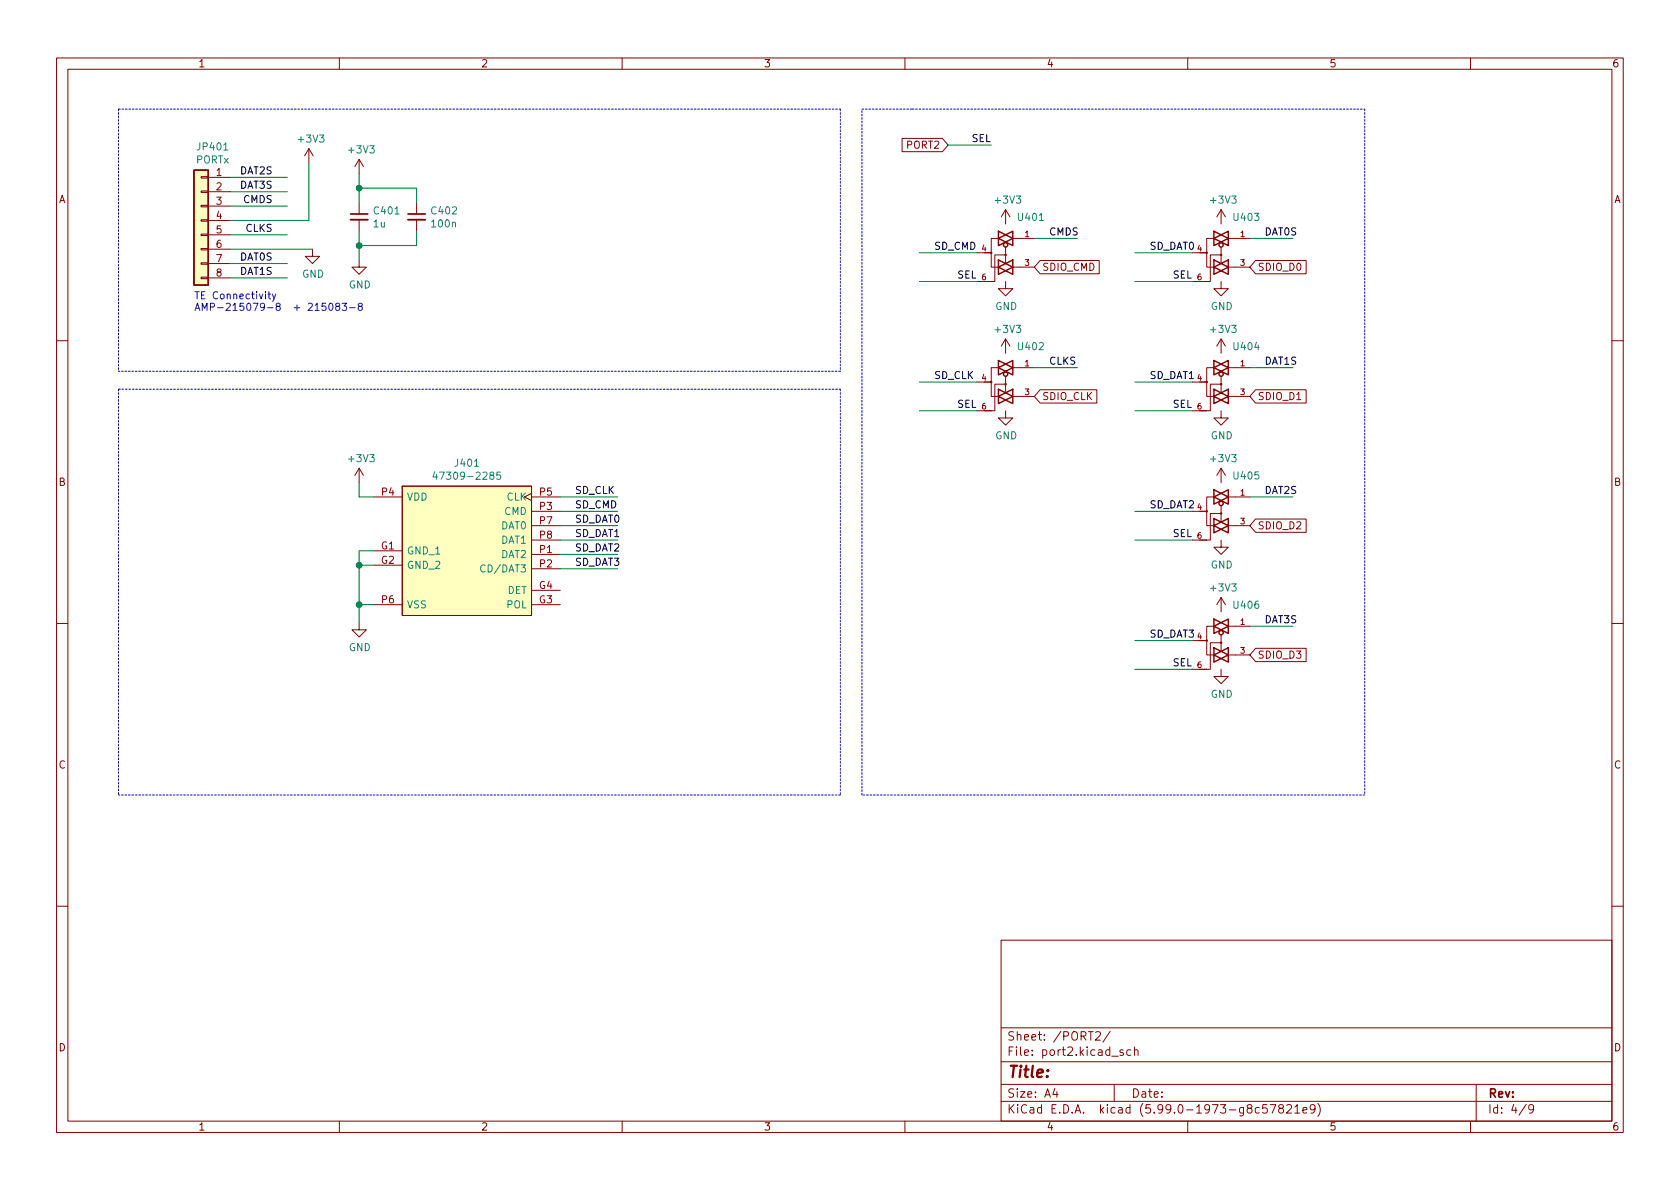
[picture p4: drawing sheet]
<svg xmlns="http://www.w3.org/2000/svg" width="297mm" height="210mm" viewBox="0 0 297 210" stroke-linecap="round" stroke-linejoin="round" font-family="sans-serif">
<g fill="none" stroke="#840000" stroke-width=".18">
<path d="M10 10.2h277v190.1h-277zM12 12.2h273v186.1h-273zM60 10.2v2M110 10.2v2M160 10.2v2M210 10.2v2M260 10.2v2M35.6 36.3h1.2v.3h-1.2zM35.6 33.8h1.2v.2h-1.2zM35.6 31.2h1.2v.3h-1.2zM35.6 38.9h1.2v.2h-1.2zM36.8 31.4h3.8"/>
<path d="M36.8 33.9h3.8M36.8 36.4h3.8M36.8 39h3.8M54.6 26.3l-.8 1.3M54.6 26.3v2.5M54.6 26.3l.8 1.3M63.5 28.2v2.5M63.5 35.8v2M63.5 38.9v2M63.5 28.2l-.8 1.3M63.5 28.2l.8 1.3M73.7 35.8v2"/>
<path d="M73.7 38.9v2M159.5 24.5h7.1l1 1.1-1 1.2h-7.1zM177.8 37.1l-.8 1.2M177.8 37.1v2.5M177.8 37.1l.8 1.2M215.9 37.1v2.5M215.9 37.1l-.8 1.2M215.9 37.1l.8 1.2M35.6 43.9h1.2v.3h-1.2zM35.6 46.5h1.2v.2h-1.2zM35.6 49h1.2v.3h-1.2zM35.6 41.4h1.2v.3h-1.2z"/>
<path d="M36.8 41.5h3.8M36.8 44.1h3.8M36.8 46.6h3.8M36.8 49.1h3.8M55.2 44.1v1.2h1.3l-1.3 1.3-1.2-1.3h1.2M63.5 46v1.2h1.3l-1.3 1.3-1.3-1.3h1.3M172.7 44.7h2.6M176.5 42.2h-1.2v5h1.2M177.8 49.8v1.2h1.3l-1.3 1.3-1.3-1.3h1.3M177.8 43.7v2.9M177.8 45.1h-1.9v4.7h-3.2M177.8 59.9v2.6"/>
<path d="M177.8 59.9l-.8 1.3M177.8 59.9l.8 1.3M179.1 47.2h3.8M179.1 42.2h3.8M183.9 46.1h10.4v2.3h-10.4l-1-1.2zM210.8 44.7h2.6M214.6 42.2h-1.2v5h1.2M215.9 43.7v2.9M215.9 45.1h-1.9v4.7h-3.2M215.9 49.8v1.2h1.3l-1.3 1.3-1.3-1.3h1.3M215.9 59.9v2.6M215.9 59.9l-.8 1.3"/>
<path d="M215.9 59.9l.8 1.3M217.2 47.2h3.8M217.2 42.2h3.8M222 46.1h8.9v2.3h-8.9l-1-1.2zM10 60.2h2M172.7 67.6h2.6M176.5 65h-1.2v5.1h1.2M177.8 66.5v3M177.8 67.9h-1.9v4.7h-3.2M177.8 72.6v1.3h1.3l-1.3 1.3-1.3-1.3h1.3M179.1 70.1h3.8M179.1 65h3.8"/>
<path d="M183.9 68.9h10v2.4h-10l-1-1.2zM210.8 67.6h2.6M214.6 65h-1.2v5.1h1.2M215.9 66.5v3M215.9 67.9h-1.9v4.7h-3.2M215.9 72.6v1.3h1.3l-1.3 1.3-1.3-1.3h1.3M217.2 70.1h3.8M217.2 65h3.8M222 68.9h8.9v2.4h-8.9l-1-1.2zM285 60.2h2M63.5 82.8v2.5M63.5 82.8l-.8 1.3"/>
<path d="M63.5 82.8l.8 1.3M66 97.4h5.1M66 99.9h5.1M66 87.9h5.1M71.1 86h22.9v22.8h-22.9zM94 87.2l-1.3 .7 1.3 .6M94 98h5.1M94 90.4h5.1M94 87.9h5.1M94 93h5.1M94 95.5h5.1M210.8 90.4h2.6"/>
<path d="M214.6 87.9h-1.2v5.1h1.2M215.9 89.4v2.9M215.9 90.8h-1.9v4.7h-3.2M215.9 95.5v1.3h1.3l-1.3 1.2-1.3-1.2h1.3M215.9 82.8l-.8 1.3M215.9 82.8v2.5M215.9 82.8l.8 1.3M217.2 87.9h3.8M217.2 93h3.8M222 91.8h8.9v2.3h-8.9l-1-1.1zM10 110.2h2M63.5 110.1v1.3h1.3l-1.3 1.2-1.3-1.2h1.3"/>
<path d="M66 106.9h5.1M94 106.9h5.1M94 104.4h5.1M94 100.6h5.1M210.8 113.3h2.6M214.6 110.7h-1.2v5.1h1.2M215.9 118.4v1.2h1.3l-1.3 1.3-1.3-1.3h1.3M215.9 112.3v2.9M215.9 113.7h-1.9v4.7h-3.2M215.9 105.7v2.5M215.9 105.7l-.8 1.2M215.9 105.7l.8 1.2"/>
<path d="M217.2 115.8h3.8M217.2 110.7h3.8M222 114.6h8.9v2.4h-8.9l-1-1.2zM285 110.2h2M10 160.2h2M177 166.3h108v32h-108zM285 160.2h2M60 198.3v2M110 198.3v2M160 198.3v2M177 194.8h108M177 191.8h108"/>
<path d="M177 187.8h108M177 181.8h108M186.5 192.5l-.4 1h1M186.9 193v1M193.7 182.6l.6-.2 .2 .2 .1 .3-1 1h1M196.3 182.4l-1.3 1.9M197 191.8v3M198.6 185.7l-.4-.1-.2 .2 .1 .3 .5 .1v.4h-.6M199.9 185.7l-.4-.1-.3 .3v.4l.2 .3h.5M200.6 185.8l.2-.2 .3 .1 .1 .9M200.6 185.1v1.5M210 198.3v2"/>
<path d="M222.6 195.9l-.4-.1-.3 .3v.4l.2 .3h.5M224 195.3h-.7l-.1 .7 .2-.1 .5 .1 .2 .2-.1 .5-.2 .1-.6-.1M224.6 195.3h1l-.7 1.5M226.4 196l-.3-.3v-.2l.3-.2 .4 .1 .1 .2v.2l-.7 .2-.1 .3v.2l.3 .3h.2l.3-.3v-.4l-.3-.1M227.5 195.5l.6-.2 .2 .2 .1 .3-1 1h1M228.9 195.8l.5-.5v1.5M228.9 196.8h.9M230.4 196.3l.7-.1-.1-.3-.4-.1-.2 .2v.8h.6M232.5 196l-.3 .3h-.3l-.3-.3 .2-.6 .4-.1 .2 .2a.99 .99 0 0 1-.3 1.3h-.3M233 195.1a1.72 1.72 0 0 1 0 2.3M260 198.3v2M261 191.8v6.5"/>
<path d="M269.9 195.3l-1.3 1.9M271.2 196l-.3 .3h-.3l-.3-.3 .1-.6 .5-.1 .2 .2a.99 .99 0 0 1-.4 1.3h-.3"/>
<circle cx="175.3" cy="44.7" r=".13"/>
<circle cx="177.8" cy="45.1" r=".13"/>
<circle cx="213.4" cy="44.7" r=".13"/>
<circle cx="215.9" cy="45.1" r=".13"/>
<circle cx="175.3" cy="67.6" r=".13"/>
<circle cx="177.8" cy="67.9" r=".13"/>
<circle cx="213.4" cy="67.6" r=".13"/>
<circle cx="215.9" cy="67.9" r=".13"/>
<circle cx="213.4" cy="90.4" r=".13"/>
<circle cx="215.9" cy="90.8" r=".13"/>
<circle cx="213.4" cy="113.3" r=".13"/>
<circle cx="215.9" cy="113.7" r=".13"/>
</g>
<path d="M62 38.9h3M72.1 38.9h3.1" fill="none" stroke="#840000" stroke-width=".33"/>
<path d="M62 37.8h3M72.1 37.8h3.1" fill="none" stroke="#840000" stroke-width=".3"/>
<g fill="#ffffbf" stroke="#ffffbf" stroke-width=".18">
<path d="M71.1 86h22.9v22.8h-22.9z"/>
<path d="M34.3 30.1h2.5v20.3h-2.5z"/>
</g>
<path d="M76.9 83.4l-.3 .9h.7M77.2 83.9v.9M88.5 83.5h-.6l-.1 .6 .2-.1h.4l.1 .2v.4l-.2 .2-.5-.2M85.8 100a.6 .6 0 0 0-.9 .4 .6 .6 0 0 0 .6 .8l.3-.2" fill="none" stroke="#008484" stroke-width=".18"/>
<g fill="none" stroke="#840000" stroke-width=".25">
<path d="M34.3 30.1h2.5v20.3h-2.5zM176.5 47.2l1.3 .7-1.3 .6zM176.5 46l1.3 .6-1.3 .6zM176.5 42.2l1.3 .6-1.3 .6zM176.5 40.9l1.3 .6-1.3 .7zM177.8 47.9l1.3-.7v1.3zM177.8 46.6l1.3-.6v1.2zM177.8 42.8l1.3-.6v1.2zM177.8 41.5l1.3-.6v1.3zM214.6 47.2l1.3 .7-1.3 .6zM214.6 46l1.3 .6-1.3 .6zM214.6 42.2l1.3 .6-1.3 .6z"/>
<path d="M214.6 40.9l1.3 .6-1.3 .7zM215.9 47.9l1.3-.7v1.3zM215.9 46.6l1.3-.6v1.2zM215.9 42.8l1.3-.6v1.2zM215.9 41.5l1.3-.6v1.3zM176.5 70.1l1.3 .6-1.3 .7zM176.5 68.8l1.3 .7-1.3 .6zM176.5 65l1.3 .7-1.3 .6zM176.5 63.7l1.3 .7-1.3 .6zM177.8 70.7l1.3-.6v1.3zM177.8 69.5l1.3-.7v1.3zM177.8 65.7l1.3-.7v1.3z"/>
<path d="M177.8 64.4l1.3-.7v1.3zM214.6 70.1l1.3 .6-1.3 .7zM214.6 68.8l1.3 .7-1.3 .6zM214.6 65l1.3 .7-1.3 .6zM214.6 63.7l1.3 .7-1.3 .6zM215.9 70.7l1.3-.6v1.3zM215.9 69.5l1.3-.7v1.3zM215.9 65.7l1.3-.7v1.3zM215.9 64.4l1.3-.7v1.3zM214.6 93l1.3 .6-1.3 .6zM214.6 91.7l1.3 .6-1.3 .7zM214.6 87.9l1.3 .6-1.3 .6z"/>
<path d="M214.6 86.6l1.3 .6-1.3 .7zM215.9 93.6l1.3-.6v1.2zM215.9 92.3l1.3-.6v1.3zM215.9 88.5l1.3-.6v1.2zM215.9 87.2l1.3-.6v1.3zM214.6 115.8l1.3 .7-1.3 .6zM214.6 114.5l1.3 .7-1.3 .6zM214.6 110.7l1.3 .7-1.3 .6zM214.6 109.5l1.3 .6-1.3 .6zM215.9 116.5l1.3-.7v1.3zM215.9 115.2l1.3-.7v1.3zM215.9 111.4l1.3-.7v1.3z"/>
<path d="M215.9 110.1l1.3-.6v1.2z"/>
<circle cx="177.8" cy="43.3" r=".38"/>
<circle cx="215.9" cy="43.3" r=".38"/>
<circle cx="177.8" cy="66.2" r=".38"/>
<circle cx="215.9" cy="66.2" r=".38"/>
<circle cx="215.9" cy="89" r=".38"/>
<circle cx="215.9" cy="111.9" r=".38"/>
</g>
<path d="M47.4 52h.5M47.5 51.6v1.1l.4 .1M48.2 52l.3 .8M48.8 52l-.5 1.2-.1 .1M57.6 53.6h-.6l-.1 .6 .2-.1 .4 .1 .1 .1v.5l-.2 .1-.5-.1M58.3 53.7l.1-.1a.68 .68 0 0 1 .5 .7 .68 .68 0 0 1-.5 .6l-.1-.1-.2-.4zM59.6 54.2l-.3-.3 .1-.2 .2-.1 .3 .1 .2 .2-.1 .1-.5 .2-.2 .2 .1 .4 .2 .1h.2l.3-.2-.1-.4-.2-.1M60.5 53.6h.8l-.4 .5 .3 .1v.6l-.2 .1-.5-.1M61.8 54.4h1M63.6 54.2l-.3-.3 .1-.2 .2-.1 .3 .1 .2 .2-.1 .1-.5 .2-.2 .2v.3l.3 .2h.2l.3-.2v-.3l-.3-.2" fill="none" stroke="#0000bf" stroke-width=".18"/>
<g fill="none" stroke="#0000bf" stroke-width=".18" stroke-dasharray=".3 .3">
<path d="M21 19.3v46.4M21 19.3h127.6M148.6 19.3v46.4M152.4 19.3h8.9M161.3 19.3h80M241.3 19.3v121.3M21 68.8v71.8M21 68.8h127.6M148.6 65.7h-127.6M148.6 68.8v71.8M148.6 140.6h-127.6M152.4 140.6v-121.3"/>
<path d="M241.3 140.6h-88.9"/>
</g>
<g fill="none" stroke="#008400" stroke-width=".18">
<path d="M40.6 36.4h10.2M40.6 33.9h10.2M40.6 31.4h10.2M54.6 28.8v10.2h-14M63.5 30.7v5.1M63.5 33.3h10.2v2.5M167.6 25.6h7.7M40.6 49.1h10.2M40.6 46.6h10.2M40.6 44.1h14.6M40.6 41.5h10.2M63.5 40.9v5.1"/>
<path d="M73.7 40.9v2.5h-10.2M162.6 44.7h10.1M162.6 49.8h10.1M182.9 42.2h7.6M200.7 44.7h10.1M200.7 49.8h10.1M221 42.2h7.6M162.6 72.6h10.1M162.6 67.6h10.1M182.9 65h7.6M200.7 72.6h10.1M200.7 67.6h10.1"/>
<path d="M221 65h7.6M63.5 85.3v2.6h2.5M63.5 99.9h2.5M66 97.4h-2.5v12.7M99.1 90.4h10.1M99.1 98h10.1M99.1 95.5h10.1M99.1 93h10.1M99.1 87.9h10.1M200.7 90.4h10.1M200.7 95.5h10.1M221 87.9h7.6"/>
<path d="M63.5 106.9h2.5M99.1 100.6h10.1M200.7 113.3h10.1M200.7 118.4h10.1M221 110.7h7.6"/>
</g>
<g fill="#008400" stroke="#008400" stroke-width=".18">
<circle cx="63.5" cy="43.4" r=".51"/>
<circle cx="63.5" cy="33.3" r=".51"/>
<circle cx="63.5" cy="99.9" r=".51"/>
<circle cx="63.5" cy="106.9" r=".51"/>
</g>
<text font-size="2.8" fill="#840000" x="178" y="190.6">Title:</text>
<g font-size="2.1" fill="#840000">
<text x="178" y="184">Sheet: /PORT2/</text>
<text x="178" y="186.7">File: port2.kicad_sch</text>
<text x="178" y="196.9">KiCad E.D.A. kicad (5.99.0-1973-g8c57821e9)</text>
<text x="178" y="194.1">Size: A4</text>
<text x="200" y="194.1">Date:</text>
<text x="263" y="194.1">Rev:</text>
<text x="263" y="196.9">Id: 4/9</text>
</g>
<g font-size="1.8" fill="#840000">
<text x="35" y="11.9">1</text>
<text x="85" y="11.9">2</text>
<text x="135" y="11.9">3</text>
<text x="185" y="11.9">4</text>
<text x="235" y="11.9">5</text>
<text x="285" y="11.9">6</text>
<text x="160.4" y="26.3">PORT2</text>
<text x="10.3" y="35.9">A</text>
<text x="38.2" y="31.1">1</text>
<text x="38.2" y="33.6">2</text>
<text x="285.3" y="35.9">A</text>
<text x="38.2" y="36.2">3</text>
<text x="38.2" y="38.7">4</text>
<text x="38.2" y="41.3">5</text>
<text x="38.2" y="43.8">6</text>
<text x="38.2" y="46.3">7</text>
<text x="184.2" y="47.9">SDIO_CMD</text>
<text x="222.3" y="47.9">SDIO_D0</text>
<text x="38.2" y="48.9">8</text>
<text x="184.2" y="70.7">SDIO_CLK</text>
<text x="222.3" y="70.7">SDIO_D1</text>
<text x="10.3" y="85.9">B</text>
<text x="67.5" y="87.6">P4</text>
<text x="95.4" y="87.6">P5</text>
<text x="285.3" y="85.9">B</text>
<text x="95.4" y="90.2">P3</text>
<text x="95.4" y="92.7">P7</text>
<text x="95.4" y="95.2">P8</text>
<text x="222.3" y="93.6">SDIO_D2</text>
<text x="67.4" y="97.1">G1</text>
<text x="67.4" y="99.7">G2</text>
<text x="95.4" y="97.8">P1</text>
<text x="95.4" y="100.3">P2</text>
<text x="67.5" y="106.7">P6</text>
<text x="95.3" y="106.7">G3</text>
<text x="95.3" y="104.1">G4</text>
<text x="222.3" y="116.5">SDIO_D3</text>
<text x="10.3" y="135.9">C</text>
<text x="285.3" y="135.9">C</text>
<text x="10.3" y="185.9">D</text>
<text x="285.3" y="185.9">D</text>
<text x="35" y="199.9">1</text>
<text x="85" y="199.9">2</text>
<text x="135" y="199.9">3</text>
<text x="185" y="199.9">4</text>
<text x="235" y="199.9">5</text>
<text x="285" y="199.9">6</text>
</g>
<g font-size="1.8" fill="#008484">
<text x="34.6" y="28.9">PORTx</text>
<text x="35" y="26.6">JP401</text>
<text x="52.9" y="25.2">+3V3</text>
<text x="61.8" y="27.1">+3V3</text>
<text x="176.1" y="36">+3V3</text>
<text x="214.2" y="36">+3V3</text>
<text x="66.1" y="40.2">1u</text>
<text x="66.2" y="37.9">C401</text>
<text x="76.4" y="37.9">C402</text>
<text x="76.4" y="40.2">100n</text>
<text x="180.1" y="39.1">U401</text>
<text x="218.2" y="39.1">U403</text>
<text x="53.4" y="49.1">GND</text>
<text x="61.6" y="51">GND</text>
<text x="175.9" y="54.8">GND</text>
<text x="176.1" y="58.9">+3V3</text>
<text x="214" y="54.8">GND</text>
<text x="214.2" y="58.9">+3V3</text>
<text x="180.1" y="61.9">U402</text>
<text x="218.2" y="61.9">U404</text>
<text x="175.9" y="77.7">GND</text>
<text x="214" y="77.7">GND</text>
<text x="61.8" y="81.7">+3V3</text>
<text x="80.6" y="82.5">J401</text>
<text x="214.2" y="81.7">+3V3</text>
<text x="71.9" y="88.5">VDD</text>
<text x="77.8" y="84.8">47309-2285</text>
<text x="89.6" y="88.5">CLK</text>
<text x="218.2" y="84.8">U405</text>
<text x="88.6" y="93.6">DAT0</text>
<text x="89.2" y="91.1">CMD</text>
<text x="71.9" y="98">GND_1</text>
<text x="71.9" y="100.6">GND_2</text>
<text x="85.6" y="101.2">CD/DAT3</text>
<text x="88.6" y="98.7">DAT2</text>
<text x="88.6" y="96.1">DAT1</text>
<text x="214" y="100.5">GND</text>
<text x="71.9" y="107.6">VSS</text>
<text x="89.6" y="107.6">POL</text>
<text x="89.7" y="105">DET</text>
<text x="214.2" y="104.6">+3V3</text>
<text x="218.2" y="107.6">U406</text>
<text x="61.6" y="115.1">GND</text>
<text x="214" y="123.4">GND</text>
</g>
<g font-size="1.8">
<text x="171.8" y="25.1">SEL</text>
<text x="42.5" y="33.4">DAT3S</text>
<text x="42.5" y="30.8">DAT2S</text>
<text x="43.1" y="35.9">CMDS</text>
<text x="43.4" y="41">CLKS</text>
<text x="185.4" y="41.6">CMDS</text>
<text x="223.5" y="41.6">DAT0S</text>
<text x="42.5" y="46.1">DAT0S</text>
<text x="165.1" y="44.2">SD_CMD</text>
<text x="203.2" y="44.2">SD_DAT0</text>
<text x="42.5" y="48.6">DAT1S</text>
<text x="169.3" y="49.2">SEL</text>
<text x="207.4" y="49.2">SEL</text>
<text x="185.4" y="64.5">CLKS</text>
<text x="223.5" y="64.5">DAT1S</text>
<text x="165.1" y="67">SD_CLK</text>
<text x="203.2" y="67">SD_DAT1</text>
<text x="169.3" y="72.1">SEL</text>
<text x="207.4" y="72.1">SEL</text>
<text x="101.6" y="89.9">SD_CMD</text>
<text x="101.6" y="87.3">SD_CLK</text>
<text x="203.2" y="89.9">SD_DAT2</text>
<text x="223.5" y="87.3">DAT2S</text>
<text x="101.6" y="95">SD_DAT1</text>
<text x="101.6" y="92.4">SD_DAT0</text>
<text x="207.4" y="95">SEL</text>
<text x="101.6" y="100">SD_DAT3</text>
<text x="101.6" y="97.5">SD_DAT2</text>
<text x="203.2" y="112.7">SD_DAT3</text>
<text x="223.5" y="110.2">DAT3S</text>
<text x="207.4" y="117.8">SEL</text>
</g>
<g font-size="1.8" fill="#0000bf">
<text x="34.3" y="52.9">TE Connectivity</text>
<text x="34.3" y="55">AMP-215079-8 + 215083-8</text>
</g>
<g font-size="1.4" fill="#840000">
<text x="181.2" y="41.9">1</text>
<text x="219.3" y="41.9">1</text>
<text x="173.6" y="44.4">4</text>
<text x="181.2" y="47">3</text>
<text x="211.7" y="44.4">4</text>
<text x="219.3" y="47">3</text>
<text x="173.6" y="49.5">6</text>
<text x="211.7" y="49.5">6</text>
<text x="181.2" y="64.8">1</text>
<text x="219.3" y="64.8">1</text>
<text x="173.6" y="67.3">4</text>
<text x="181.2" y="69.8">3</text>
<text x="211.7" y="67.3">4</text>
<text x="219.3" y="69.8">3</text>
<text x="173.6" y="72.4">6</text>
<text x="211.7" y="72.4">6</text>
<text x="219.3" y="87.6">1</text>
<text x="211.7" y="90.2">4</text>
<text x="211.7" y="95.2">6</text>
<text x="219.3" y="92.7">3</text>
<text x="211.7" y="113">4</text>
<text x="219.3" y="110.5">1</text>
<text x="211.7" y="118.1">6</text>
<text x="219.3" y="115.6">3</text>
</g>
</svg>
